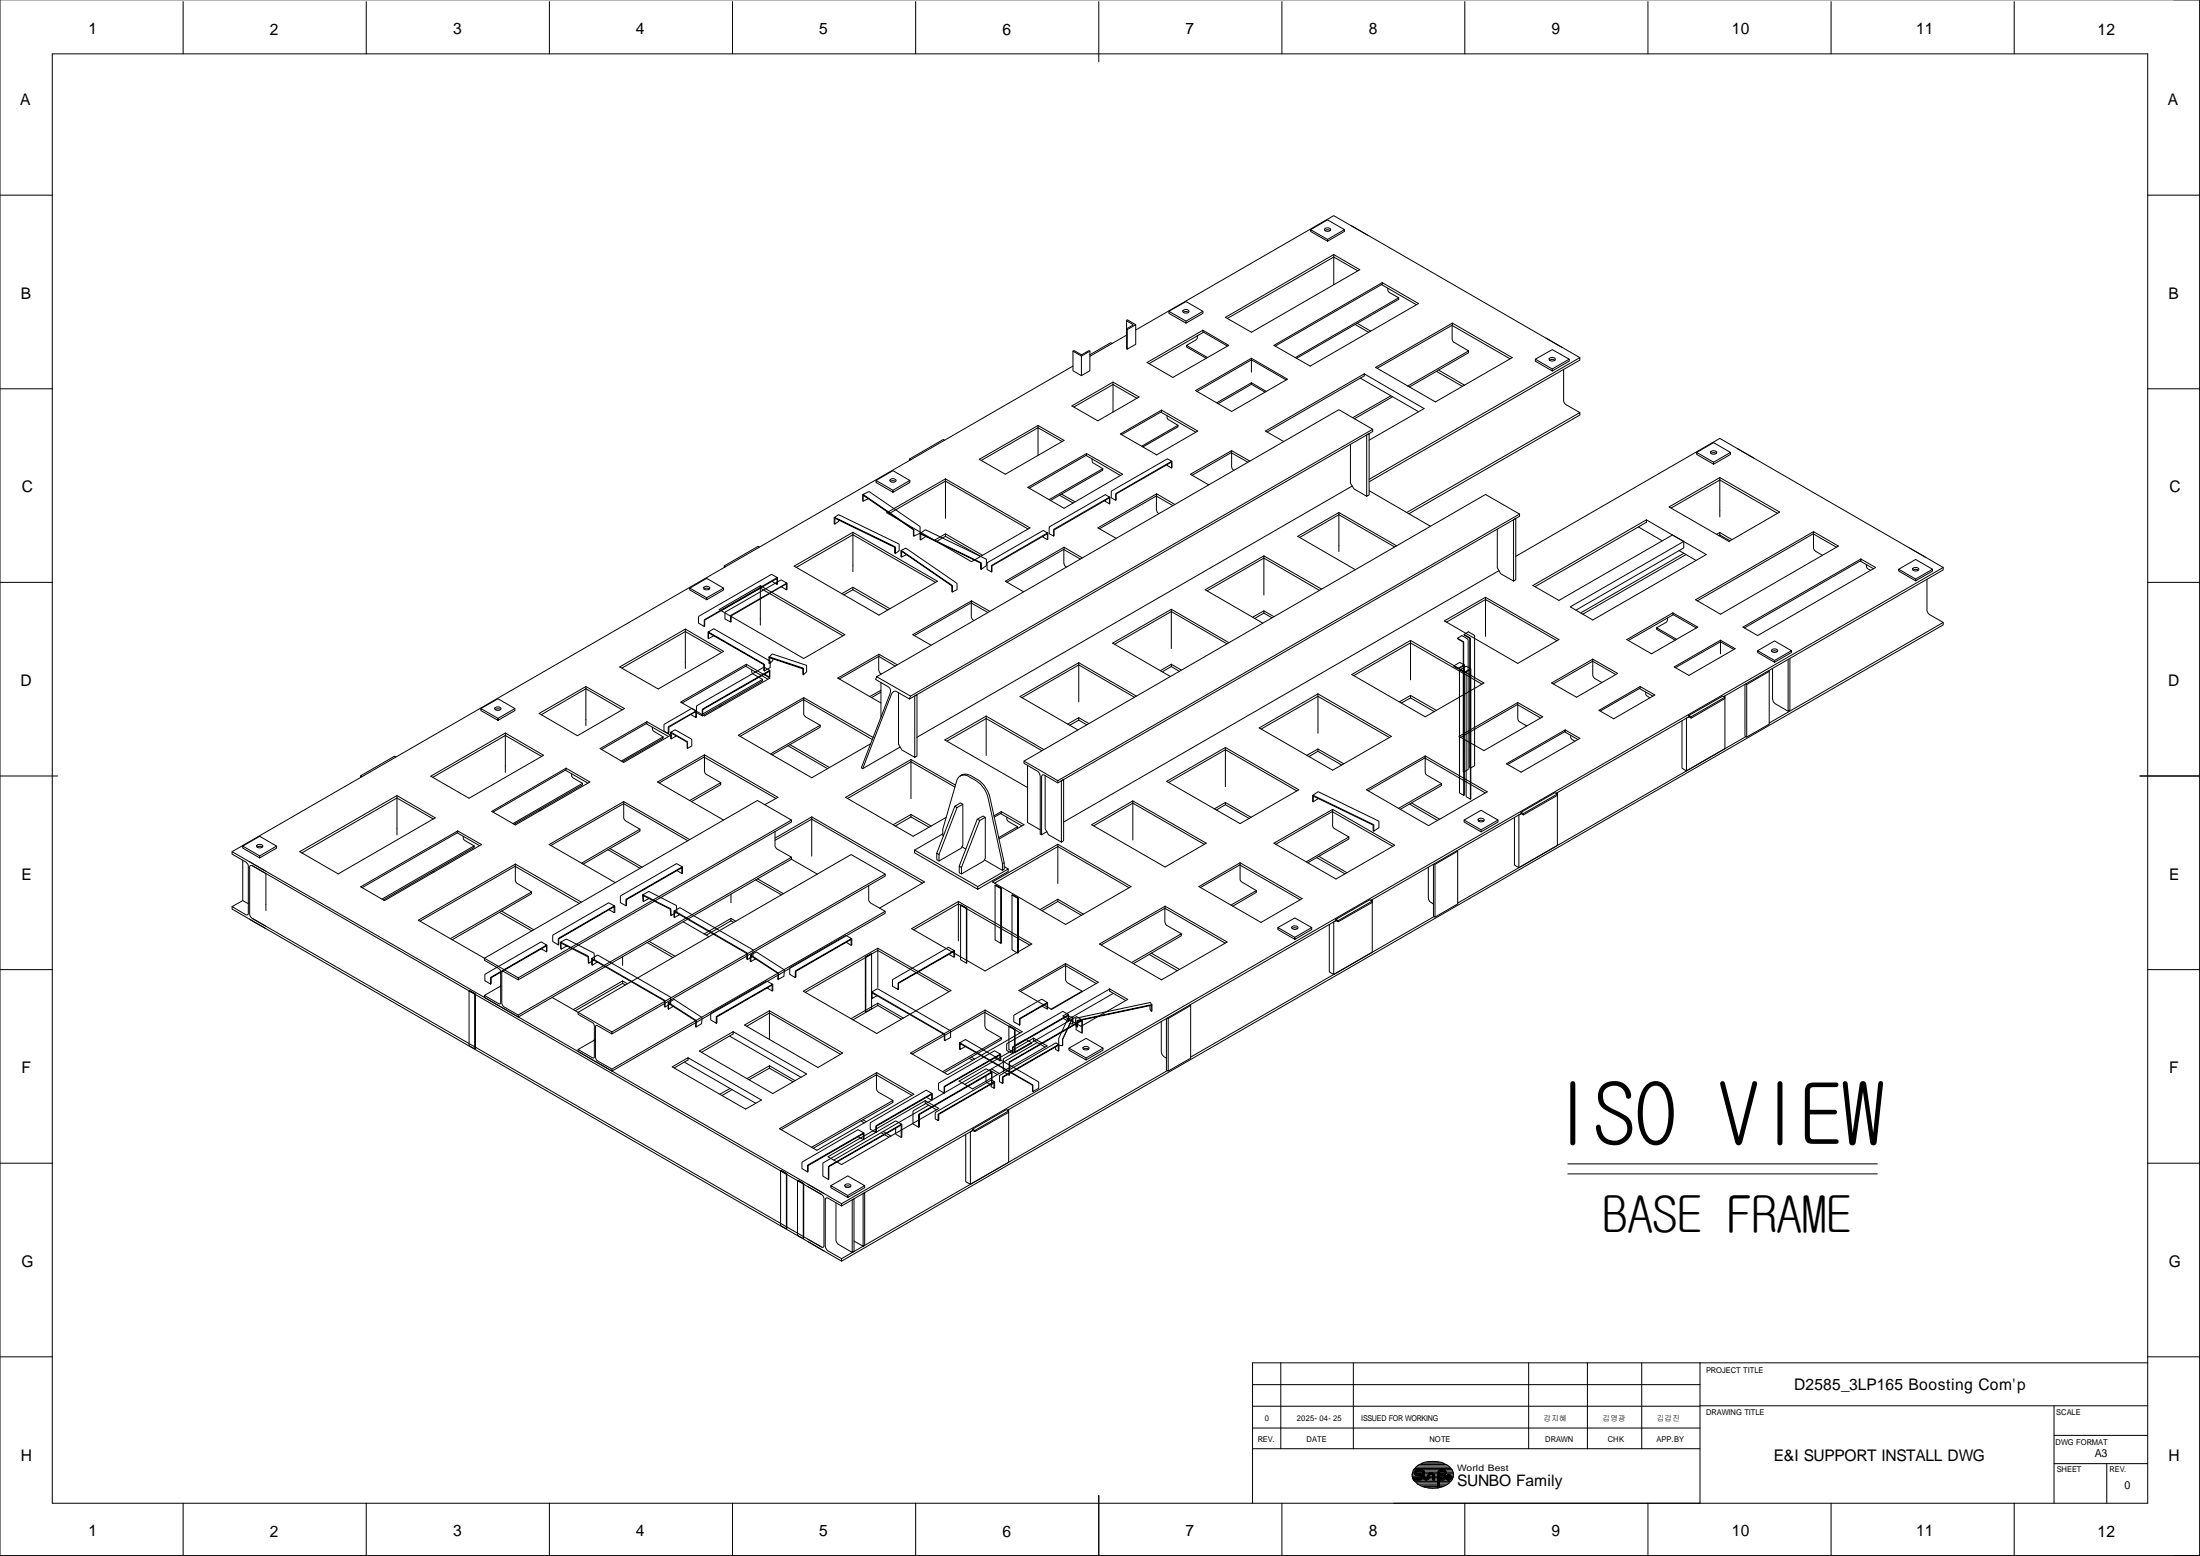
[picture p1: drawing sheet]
<svg xmlns="http://www.w3.org/2000/svg" width="419mm" height="296mm" viewBox="0 0 419 296" stroke-linecap="round" stroke-linejoin="round" font-family="sans-serif">
<g fill="none" stroke="#000" stroke-width=".19">
<path d="M418.5 0v296M418.6 0h-418.6v296M9.9 10.2h398.7v275.8h-398.7zM34.8 .3v9.9M69.7 .3v9.9M104.5 .3v9.9M139.4 .3v9.9M174.2 .3v9.9M209 .3v11.5M243.9 .3v9.9M278.7 .3v9.9M313.5 .3v9.9"/>
<path d="M348.4 .3v9.9M383.2 .3v9.9M0 37.1h9.9M408.6 37.1h10M222.4 59.2l3.2-1.8 3.3 1.8-3.3 1.9M225.1 59.1a.62 .62 0 0 1 .6-.3 .62 .62 0 0 1 .5 .5 .64 .64 0 0 1-.6 .3 .64 .64 0 0 1-.6-.5zM225.1 59.4l.4-.1 .6 .1M228.9 59.2v.4l-3.3 1.9v-.4l-3.2-1.9v.4l3.2 1.9M249.3 43.7l3.3-1.9 3.2 1.9-3.2 1.9M252.1 43.5a.66 .66 0 0 1 1.1 .3 .74 .74 0 0 1-1.2-.1zM252.1 43.9a.78 .78 0 0 1 1 0M253.7 48.4v5.7"/>
<path d="M255.8 43.7v.3l-3.2 1.9v-.3l-3.3-1.9v.3l3.3 1.9M257.1 42.9l40.1 23.2M258.3 51.5l-4.6-2.6-20.2 11.7M260.2 44.7l-6.5-3.7-37.6 21.8M262.8 54.1l6.7 3.9M263 53.8v.3l-20.4 11.7M264 54.8v.4l.3 .4 1.8 1-19.7 11.4M266.1 56.6v.3l-19.4 11.3M0 74h9.9M203.9 77.2l7.9-4.5 4.9 2.8-7.8 4.6zM204.1 66.8l.3-.1 1.3 .7 1.4-.7 .2 .1v3.7l-1.6 1M204.1 69.6l-159.9 92.4v.5l2.7 1.5 .3 .7v9.1l-.1 .2h-.4l-2.5-1.5 2-1.2"/>
<path d="M207.3 66.8l-1.6 .9-1.6-.9v3.7l1.6 1v-3.8M211.6 65.4l-.3-.2-4 2.3M211.8 72.7v5.7M214.3 61l1.3 .7v.1l-1.3 .8v-1.7l.2-.1 1.6 1v3.7l-1.6 .9v-3.7l1.6-.9M214.3 63.8l-7 4M214.5 62.7l-.2-.1v3.7l.2 .1M216.3 75.8l-4.5-2.6-7.5 4.2M218.2 69l10.7-6.2 4.9 2.9-10.7 6.1zM220.9 78.4l6.6 3.8M221 78v.3l-7.6 4.4M222 79.1v.4l.2 .3 1.9 1.1M225.7 65.7v.3l3.8 2.2"/>
<path d="M227.5 74.3l10.6-6.1 6.8 3.9-10.6 6.2zM227.8 63.9v.4l-.3 .4-1.8 1 4 2.3M228.9 62.8v.3l4.6 2.7M229 63.2l-10.4 6M233.1 60.4l20.6-12 5 2.9-20.6 11.9zM238.1 73.1l-6.4 3.7M238.1 72.8l-6.6 3.8M238.1 73.1l2.6 1.5M238.1 72.8l2.8 1.7M238.1 68.2v2.6M238.1 72.8v.3M242.4 65.7l20.6-11.9 6.9 3.9-20.6 11.9z"/>
<path d="M244.7 72.3l-6.6-3.8-10.4 6M257.8 61.7l2.6 1.5M258.2 61.5l2.6 1.5M258.8 71.9l11.1 6.4M259.5 71.1l11.4 6.6-10.4 6M259.5 71.1v.4l-18.4 10.7M259.5 71.1l-18.8 10.9 3.5 2M261.7 69.9l14.6-8.4 11.4 6.5-14.6 8.5zM264.6 75.3l-7.3 4.2M264.9 75.5l-7.2 4.2M273.3 70.7l4.9 2.8M273.7 70.4l4.9 2.9"/>
<path d="M276.2 61.9l11.1 6.3M276.3 61.9v2.6l.1 .4 3 1.9-11.6 6.6M276.3 61.5v.3l-14.3 8.3M279.4 66.8v.3l-11.3 6.5M292.1 68.3l3.2-1.8 3.2 1.8-3.2 1.9M294.1 64.3l6.5 3.7M294.7 68.2a.74 .74 0 0 1 1.2 .1 .63 .63 0 0 1-.6 .4 .63 .63 0 0 1-.6-.5zM294.8 68.5l.3-.1 .7 .1M297.5 70.3l.1 6.2 .4 .5 2.6 1.5M298.5 68.3v.4l-3.2 1.9v-.4l-3.2-1.9v.4l3.2 1.9M408.6 74h10M158.7 98.5v1.2h.1l.8-.5v-.3"/>
<path d="M158.8 99.7l.1-1.1 11.3 5.5v1.1l.1 .1 .8-.5-.1-1.3-11.4-5.6-.9 .6 11.6 5.5v1.3M164.2 94.1v1.2l1-.4M164.2 95.3l.1-1.1 9.4 6.6 .2 1.2 1.1-.6v-1.3l-9.6-6.6-1.2 .6 9.6 6.6 .1 1.3M166.7 91.4l3.2-1.9 3.2 1.9-3.2 1.9M168.7 97.5l11.2-6.4 16.1 9.3-11.2 6.4zM169.1 97.7l10.8-6.2 15.7 9.1M169.4 91.6l.3-.2 .7 .2M169.4 91.2a.66 .66 0 0 1 1.1 .3 .71 .71 0 0 1-1.2-.1zM173.1 91.4v.4l-3.2 1.8v-.3l-3.2-1.9v.4l3.2 1.8M173.3 87.5l-.3-.2 .1 .3M179.7 83.8l-.2-.2-6.5 3.7M179.9 91.1v7.5"/>
<path d="M186.3 87.4l11.2-6.5 4.9 2.9-11.1 6.4zM195.5 92.7l11.2-6.4 6.9 3.9-11.2 6.5zM197.5 80.9v5.7M199.6 95l10.2-5.8v.3l-9.9 5.7M201.5 94.2l2.6 1.5M201.9 94l2.6 1.5M202.1 84l-4.6-2.6-10.8 6.2M206.6 86.6l6.6 3.9M206.7 86.3v.3l-10.9 6.3M207.8 87.3l.1 .8 1.9 1.1M210.3 95.2v.2l.8 .4-.1-1.1-10.4 6.1-.2 1.2M211.1 94.6l-10.6 6.1-.1 1.3-.8-.5 .1-1.3 10.6-6.1 .9 .5-.1 1.2"/>
<path d="M213.1 82.5l7.9-4.5 6.9 4-7.9 4.5zM217.2 84.9l6.9-4v.3l-6.6 3.8M220 94.4l3.1 1.8M220 94.4v2.6l.2 .5 .3 .2M220 93.9v.4l-10.8 6.3M220 93.9l-11.1 6.5 3.4 2M220 93.9l3.5 2.1M222.1 88.4v.2l.8 .4-.1-1.1-10.4 6-.1 1.3M222.9 87.8l-10.6 6.1v1.3l-.9-.5 .1-1.3 10.6-6.1 .9 .5-.1 1.2M234.2 86.1l3.2 1.8M234.3 86.1v2.8l.2 .3 .3 .3M234.3 85.7v.4l-7.5 4.3"/>
<path d="M234.3 85.7l-7.8 4.5 3.5 2M234.3 85.7l3.5 2M254.7 97.5l-7.8 4.5 11 6.4M254.7 97.5v7.4M254.7 97.5l11 6.3M256.9 84.5v7.4l.7 1.1 2.4 1.4 .5-.3v-11.6l-.5 .2v11.7M257.3 92.5l-82.8 47.8M260.5 91.2l40.1-23.2v.5l-40.1 23.2M260.5 93.3l11.7 6.8M261.2 81.7v.4l-88.2 50.9M267.6 97.5l33-19v.5l-32.6 18.7M289.1 97.8l-6.5-3.7-87.8 50.7v.4l2.6 1.5 .4 .5 .1 .5v11l.3 .1 1-.6"/>
<path d="M313.2 98.9v.5l-21.1 12.2M317.5 96.4l9.7-5.6 11.4 6.6-9.7 5.6zM317.9 96.6l9.3-5.3 11 6.4M322.8 86.1l3.2-1.9 3.2 1.9-3.2 1.8M325.5 86.3l.3-.2 .7 .2M325.5 85.9a.71 .71 0 0 1 1.1 .2 .71 .71 0 0 1-1.2 0zM327.2 90.8v7.5M329.2 86.1v.3l-3.2 1.9v-.4l-3.2-1.8v.3l3.2 1.9M330.5 85.3l35.9 20.7M333.6 87.1l-6.4-3.7-38.8 22.4M0 110.8h9.9M130.4 119.7v7.5"/>
<path d="M131.2 111.9l3.3-1.9 3.2 1.9-3.2 1.8M133.9 112.1l.4-.2 .7 .2M133.9 111.7a.83 .83 0 0 1 1.1 .1 .61 .61 0 0 1-1 .3l-.1-.2zM136.8 116l7.9-4.6 16 9.3-7.8 4.6zM137.2 116.2l7.5-4.3 15.7 9M137.7 111.9v.3l-3.2 1.9v-.4l-3.3-1.8v.3l3.3 1.9M138 107.8l-.2-.1v.2M144.5 104.1l-.3-.2-6.4 3.8M144.7 111.4v7.5M146.9 110.6l.9 .6v-1.1l-13.7 7.8-.1 1.3M147.9 109.9l-13.8 8-.1 1.3-1.1-.7 .1-1.3 13.8-7.9 1.1 .6-.1 1.3M148.7 111.6l.9 .6v-1.1l-10.5 6v1.2h-.1"/>
<path d="M149.7 110.9l-10.6 6.2-.1 1.2-1.1-.6 .1-1.3 10.6-6.1 1.1 .7v1.1l-.1 .1M151.1 107.7l11.2-6.4 16.1 9.3-11.2 6.4zM151.5 107.9l10.8-6.2 15.7 9.1M162.3 112.2l-1.8 1M162.3 111.7l-2.2 1.2M162.3 101.3v7.5M162.3 111.7v.5M162.3 111.7l7 4.1M162.3 112.2l6.6 3.8M171.4 104.7v1.2l1-.4M171.5 106v-1.1l9.6 6.5v1.2l1-.4-.1-1.3-9.7-6.6-.9 .4 9.7 6.6 .1 1.3M175 101.5v1.2h.2l.9-.6"/>
<path d="M175.2 102.7v-1.1l11.3 5.5 .1 1.1 .1 .1 1-.7-.1-1.3-11.5-5.5-1.1 .7 11.6 5.5 .1 1.3M179.9 102l-1.8 1M179.9 101.6l-2.1 1.2M179.9 101.6v.4M179.9 101.6l7 4M179.9 102l6.6 3.8M184.7 114.7l3.2 1.8M184.8 114.7v2.6l.2 .5 .3 .2M184.8 114.3v.3l-10.9 6.3M184.8 114.3l-11.1 6.4 3.4 2M184.8 114.3l3.5 2M198.5 102v.2l.8 .5-.1-1.1-10.4 6-.2 1.2"/>
<path d="M199.3 101.4l-10.6 6.1-.1 1.3-.8-.5 .1-1.3 10.6-6.1 .8 .5v1.3M202.4 104.5l3.1 1.8M202.4 104.6v2.5l.2 .6 .3 .2M202.4 104.1v.4l-10.8 6.2M202.4 104.1l-11.1 6.5 3.4 2M202.4 104.1l3.5 2M222.8 115.9l-11.1 6.4 11 6.4M222.8 115.9l11 6.4M222.8 115.9v7.5M240.5 105.7l-11.2 6.5 10.9 6.3M240.5 116.6l-1.8 1M240.5 116.2l-2.2 1.2"/>
<path d="M240.5 105.7l10.9 6.4M240.5 116.2l1.9 1.1M240.5 116.6l1.5 .9M240.5 105.7v7.5M240.5 116.2v.4M247.3 102.2l7.4-4.3 10.6 6.2M251 112.3l-10.5-6.1-10.8 6.2M274.8 118.1l7.8-4.5 14 8.1-7.8 4.5zM275.2 118.4l7.4-4.4 13.6 7.9M282.6 113.6v7.5M284.9 100.6v7.4l.6 1.1 2.5 1.4 .4-.2v-11.7l-.4 .2v11.7M285.2 108.5l-82.8 47.9"/>
<path d="M291.6 111.4l21.6-12.5 11.4 6.6-21.6 12.4-4.3-2.5 21.6-12.4-2.1-1.2-21.6 12.4zM311.7 100.2l4.5 2.7M317.2 117.6v.3l-.2 .5-1.8 1M318.3 116.6v.3l4.4 2.6M318.3 116.9l-8.5 4.9M319.4 104.7l3.3 1.9M320.3 103v1.2l-20.5 11.9M320.4 105.2l-19.7 11.4M320.8 105.5l-19.7 11.3M322.6 114.1l22.4-13 4.8 2.8-22.5 12.9zM327.2 101.8l-.2 .1M327.2 101.3l-.6 .3"/>
<path d="M327.2 101.3v.5M327.2 101.3l2.3 1.4M327.2 101.8l1.9 1.1M331.6 119.3l22.4-13 2.8 1.6-22.4 13zM345 101.6l4.4 2.5M345 101.6l.1 2.8 .3 .5 1.3 .7M345 101.1v.4l-22.1 12.8M353.9 106.7l2.5 1.5M354 106.3v.3l-22.1 12.9M355.1 107.4l.1 .6 .7 .5M361.2 108.3l3.2-1.9 3.3 1.9-3.3 1.9M363.3 104.2l6.4 3.7v.5l-41.7 24.1 .2-.1v.2l-6.5 3.8"/>
<path d="M363.9 108.2a.66 .66 0 0 1 1.1 .2 .74 .74 0 0 1-1.1-.1zM364 108.5a.78 .78 0 0 1 1 0M366.6 110.2v6.1l.5 .6 2.6 1.5-33.1 19.1M367.7 108.3v.3l-3.3 1.9v-.3l-3.2-1.9v.3l3.2 1.9M369.7 107.9l-209.6 121.1-6.4-3.7M369.7 118.4v.5l-209.6 121v-.5M408.6 110.8h10M91.5 134.8l3.2-1.9 3.3 1.9-3.3 1.9M94.2 134.6a.85 .85 0 0 1 1.1 .2 .65 .65 0 0 1-.6 .3 .65 .65 0 0 1-.6-.4zM94.2 135l.4-.2 .6 .2M96.1 139.4v7.5M98 134.8v.4l-3.3 1.8v-.3l-3.2-1.9v.4l3.2 1.8"/>
<path d="M102.6 135.7l8.9-5.1 7.3 4.2-8.9 5.2zM111.5 130.6v7.4M117.9 126.9l12.5-7.2 7.3 4.2-12.5 7.2zM118.4 135l-6.9-4-8.5 5M122.9 137.7l4.3 2.4M123.1 137.3v.3l-8.7 5M124.1 138.3v.5l.2 .3 1.9 1.1M127.6 139.3l3.1 1.8 .1 1.3 .8-.5-.1-1.3-3.1-1.8-.8 .5v1.2h.1M128.5 139.9v.2l-.8 .4v-1.1l3 1.7 .1 1.3M129.5 133.6l12.5-7.2 4.5 2.6-12.5 7.2zM131.6 135.8v.2l.8 .5-.1-1.1-5 2.9v1.1l-.2 .1M132.5 135.2l-5.3 3-.1 1.3-.8-.4 .1-1.3 5.2-3.1 .9 .6v1.1l-.1 .1"/>
<path d="M133.6 135.9l11.5-6.7v.3l-11.3 6.6M134.7 120.2l.1 1.3 1-.6M134.8 121.5v-1.1l10.5 6 .1 1.2 1.1-.6-.1-1.3-10.6-6.1-1.1 .6 10.6 6.1 .1 1.3M136.8 134.3l.2 .2M137.2 134.1l.2 .1M137.3 124.1l-6.9-4-12.1 7M141.9 126.7l4.2 2.5M142 126.4v.3l-12.2 7M143 127.4v.5l.3 .3 1.8 1M146.3 125v1.2h.1l.6-.6v-.3M146.4 128.8l-.1-1.1-12.6 7.3-.1 1.2-1.1-.6 .1-1.4 12.7-7.3 1.1 .6-12.7 7.4-.1 1.3M146.4 126.2l.1-1.1 6.2 2.1v1.1l.2 .1 .6-.6-.1-1.3-6.4-2.1-.7 .6 6.5 2.1 .1 1.3"/>
<path d="M146.4 127.5l.1 1.2-1.1-.5M152.9 133.1l13 7.6M152.9 133.1l.1 2.9 .3 .4 2.7 1.6M152.9 132.7v.4l-12.1 7M152.9 132.7l-12.4 7.2 13.9 8.1 11.3-6.5M152.9 132.7l13.2 7.6M166.8 128.7l6.4 3.7 88-50.7-6.5-3.8-87.9 50.8-.2 .5 2.4 1.5 .4 .4v.4l-5.5 14.5 .2 .2 7.1-4.1M167.1 124.8l3.2 1.9M167.2 124.9v2.6l.3 .6 .2 .1M167.2 124.5v.3l-7.5 4.4M167.2 124.5l-7.8 4.5 8.2 4.7M167.2 124.5l3.5 1.9"/>
<path d="M167.6 131.7l-1.8 1M167.6 131.3l-2.1 1.2M167.6 129.8v6.6M170.9 131.8v9.8l.7 1.1 2.4 1.4 .5-.3v-11.6l-.5 .2v11.7M173.2 132.4l-.2 .6-2.6-1.5h-.3l-.4 .4-5.6 14.3M187.6 136.2l-7.9 4.6 15.8 9M187.6 136.2l11 6.4M187.6 136.2v7.5M205.2 126.1l-11.1 6.4 11 6.4M205.2 137l-1.7 1M205.2 136.5l-2.1 1.3M205.2 126.1l11 6.3"/>
<path d="M205.2 136.5l1.9 1.1M205.2 137l1.6 .9M205.2 126.1v7.4M205.2 136.5v.5M215.8 132.6l-10.6-6.1-10.8 6.2M222.8 126.8l-1.7 1M222.8 126.4l-2.1 1.2M222.8 126.4l1.9 1.1M222.8 126.8l1.6 .9M222.8 126.4v.4M233.4 122.5l-10.6-6.2-10.8 6.3M239.6 138.5l11.1-6.5 14 8.1-11.2 6.4z"/>
<path d="M239.9 138.7l10.8-6.2 13.6 7.8M250.7 132v7.5M257.2 128.3l11.2-6.5 13.9 8.1-11.2 6.5zM257.6 128.5l10.8-6.2 13.5 7.8M268.4 132.8l-1.8 .9M268.4 132.3l-2.2 1.2M268.4 132.3l4.9 2.8M268.4 132.8l4.5 2.6M268.4 121.8v7.5M268.4 132.3v.5M276.6 126.7v.1l.8 .5M277.3 121.4l1.2 .7v24.8l.8-.5v-24.7l-1.2-.8-.8 .5 1.1 .8 .1 24.7"/>
<path d="M277.7 127.1v23.7l.8 .5v-24.6l-1.1 .6v-.2M277.8 127.4v.1l.9 .5M278.6 120.7l1.1 .8v24.6l.8-.4v-24.8l-1.1-.7-.8 .5v.1l1 .6v24.7h.1M278.6 126.5l-1.2 .6-.8-.4 1.1-.7 .9 .5v24.8h-.1M278.9 127.8v23.8l.8 .4v-24.6l-1 .6v-.2M279.8 127.2l-1.1 .6-.9-.4 1.1-.7 .9 .5-.1 24.8M288.7 134l4.4 2.6M288.8 134.1v2.9l1.6 1.1M288.8 133.6v.4l-10.9 6.3M295.2 129.9l7.8-4.5 4.8 2.7-7.9 4.5zM297.6 139.2l2.6 1.5M297.8 138.9v.2l-10.9 6.3"/>
<path d="M298.8 139.9l.1 .6 .7 .5M303 125.8l4.4 2.5M303 125.8l.1 2.9 .3 .4 1.4 .7M303 125.4v.4l-7.5 4.3M304.2 135.1l7.8-4.5 2.8 1.6-7.8 4.5zM309.5 121.7l8.8-5.1 4.7 2.7-8.8 5.1zM311.9 131l2.6 1.4M312 130.6v.3l-7.5 4.4M313.1 131.7l.1 .6 .7 .5M318.5 126.9l8.8-5.1 2.8 1.6-8.8 5.1zM319 121.6l-3.8-2.2v.3l3.5 2.1M320 137.1v9l.8 .5v-10l.5-.2-25.3 14.5 .3-.1v.2l-6.5 3.8"/>
<path d="M321.3 136.1l6.4-3.7 .5 .2v.3l-6.5 3.7M321.3 136.1l.4 .3v.2l-.4-.2zM327.3 121.8v2.6M328.2 132.9v9.5l-7.4 4.2M329.8 123.5l-2.5-1.4-8.5 4.9M332 130.2v9.8l.3 .2v-10M334.4 123.8l3.2-1.9 3.2 1.9-3.2 1.8M336.4 127.6l.2 .1v10.1l-4.3 2.4M336.6 127.7l-4.3 2.5-.2-.1M337.1 124a.85 .85 0 0 1 1 0M337.1 123.6a.66 .66 0 0 1 1.1 .3 .66 .66 0 0 1-1.1-.2zM337.2 127.2v5.8l.2 .4 .4 .5 2.4 1.4"/>
<path d="M340.5 125.3v9.8l-.3 .2v-9.8M340.8 123.8v.3l-3.2 1.9v-.4l-3.2-1.8v.3l3.2 1.9M0 147.6h11M68.9 147.7l-.3-.1 .1 .3M75.3 144l-.2-.2-6.5 3.8M75.5 151.3v7.5M82 147.7l14.1-8.3 7.3 4.3-14.2 8.1zM82.4 155.8l-6.9-4-18.1 10.5M87 158.4l4.2 2.5M87.1 158.1v.3l-18.2 10.5M88.1 159.1l.1 .5 .2 .3 1.8 1M93.6 154.3l14.1-8.2 4.5 2.7-14.2 8.1z"/>
<path d="M97.6 156.7l13.2-7.7v.3l-13 7.5M102.6 154.1l.2 .1M103 153.9l.2 .1M103 143.9l-6.9-4-13.8 8M107.6 146.5l4.2 2.5M107.7 146.1v.3l-13.9 8.1M108.8 147.2v.5l.3 .3 1.7 1M114.2 142.4l8.9-5.1 4.5 2.6-8.9 5.1zM118.2 144.8l8-4.6v.3l-7.8 4.4M118.6 152.9l12.3 7M118.7 152.9v2.8l.3 .5 2.8 1.5M118.7 152.5v.4l-13.9 7.9"/>
<path d="M118.7 152.5l-14.2 8.2 12.6 7.2M118.7 152.5l12.5 7.2M131.2 152.3l5.9-3.4v.4l-5.5 3.2M133.9 144l13.7 7.9M134 144.1l.1 2.9 .3 .3 2.7 1.6M134 143.6v.4l-8.6 4.9M134 143.6l-8.9 5.2 12.6 7.2M134 143.6l14 8.1-2.5 1.4M146.6 143.4l9.4-5.4v.3l-9.1 5.3M147.4 158.2l.1 2.9 .3 .4 2.8 1.6-52 30-2.8-1.6-.2-.3-.1-.4v-5.9l.2-.2 2.9 1.7M147.4 159.9l7-4.1 21.1 12.2M149.9 141.9l7.5 4.3"/>
<path d="M150.3 141.6l7.5 4.4M150.6 156l-6.5-3.7-51.9 30v.4l2.7 1.5 .3 .3v6.3l-.2 .2-2.8-1.6 3-1.8M154.4 155.4l-7 4M154.4 155.4l21.5 12.4-8.6 5M154.4 155.4v7.5M173.3 144.5l-12.4 7.2 12.8 7.4 6.3-3.6M173.3 155.4l-3 1.7M173.3 154.9l-3.4 2M173.3 144.5l8.5 4.9M173.3 154.9l3.9 2.2M173.3 155.4l3.4 2M173.3 144.5v7.4"/>
<path d="M173.3 154.9v.5M179.4 158.6l-5.4 3.1M180.2 141l7.4-4.3 10.6 6.1M181.7 153.4l1-.7 .5 .3v7.8l-.4 .6-4.2 2.4v-1.2M181.7 149.7l-8.4-4.8-12.1 7M182.7 147.6l-.7 .9-2.6 9.2 .1 1.3M183.2 153l-1.1 .6M185.9 155.8l1.1-.6 .5 .3v7.8l-.4 .5-4.2 2.4v-1.2M187.5 155.5l-1.1 .6M190.4 154.8l4 2.3M190.5 154.4v.3l-1.4 .7M190.5 154.4l-1.4 .8"/>
<path d="M190.5 154.4l4.3 2.5-4.7 2.7M191.6 155.4v.5l.2 .4 1.8 1M193.6 157.6v-.3l-3.6 2M194.8 144.8l6.5 3.7v.4l87.8-50.7v-.4l-87.8 50.7M195.5 145.6v10.9l2.4 1.4M198.8 147.5v10.1l.7 1.2 2.4 1.4 .5-.3v-11.6l-.5 .2v11.7M201.3 148.9l-2.7-1.5h-.3l-.1 .3v11.1M207.7 156.9l7.8-4.5 14 8-7.8 4.5zM208.1 157.1l7.4-4.3 13.6 7.8M215.5 152.4v7.4M222 148.6l11.1-6.4 14 8-11.2 6.5zM222.3 148.8l10.8-6.2 13.6 7.9"/>
<path d="M233.1 153.1l-1.7 1M233.1 152.7l-2.1 1.2M233.1 152.7l4.9 2.8M233.1 153.1l4.6 2.6M233.1 142.2v7.4M233.1 152.7v.4M249.8 151.3l11.5 5.5 .1 1.3 .9-.7v-1.2l-11.5-5.6-1.1 .7v1.2h.2M250.7 142.9l-1.7 1M250.7 142.5l-2.1 1.2M250.7 142.5l5 2.8M250.7 142.9l4.6 2.6M250.7 142.5v.4"/>
<path d="M250.8 151.9l-.9 .6v-1.1l11.3 5.5v1.2h.2M253.4 154.4l11.6 6.6M253.5 154.4l.1 3 3 1.8M253.5 154v.3l-10.8 6.3M260 150.2l11.1-6.4 11.9 6.8-11.2 6.5zM266.1 153.8l8.1-4.7v.3l-7.8 4.6M268.1 153l5.4 3.1M268.5 152.7l5.4 3.1M271.1 144.2l11.5 6.6M271.1 144.2l.1 3 .3 .3 2.7 1.6M271.1 143.8v.3l-10.8 6.3M277.6 140.1l11.2-6.5 4.7 2.8-11.2 6.4z"/>
<path d="M278.6 156l3.2-1.9 3.2 1.9-3.2 1.9M281.3 156.2l.3-.2 .7 .2M281.3 155.8a.66 .66 0 0 1 1.1 .3 .71 .71 0 0 1-1.2-.1zM285 156v.4l-3.2 1.8v-.3l-3.2-1.9v.4l3.2 1.8M286.6 145.3l11.2-6.4 2.8 1.6-11.2 6.4zM288.1 155.5v9l.9 .6v-10.1l.4-.2-28.6 16.5 .3-.1v.2l-6.5 3.7M289.4 154.5l6.4-3.7 .5 .2v.3l-6.5 3.7M289.4 154.5l.4 .3v.2l-.4-.2zM296.3 151.3v9.5l-7.3 4.3M332.1 140.1l-54.8 31.7M407.1 147.6h11.5M44.2 172.5v.4l6.4 3.8"/>
<path d="M44.2 162l6.4 3.7M46.2 163.7v7.6l1 .6M46.2 161l3.2-1.9 3.2 1.9-3.2 1.8M47.5 174.9l112.6 65M47.5 164l109.3 63M48 164.7l108.3 62.5M48 174.7l108.3 62.5M48.9 160.8a.71 .71 0 0 1 1.1 .2 .64 .64 0 0 1-.6 .3 .64 .64 0 0 1-.5-.4zM48.9 161.2l.4-.2 .6 .2M50.6 173.2v-7l-2.6-1.5-.3-.1-.2 .2v9.3l.4 .5 2.7 1.6M52.6 161v.3l-3.2 1.9v-.4l-3.2-1.8v.3l3.2 1.9M57 162l18.5-10.7 7.3 4.3-18.5 10.6z"/>
<path d="M68.6 168.7l18.5-10.6 4.5 2.6-18.4 10.6zM72.7 171l17.5-10.1v.3l-17.3 10M82 166l.2 .1M82.3 165.8l.2 .1M85.7 178.6l15.4-8.9v.3l-15.1 8.8M95 173.6l6.2 3.5M95.4 173.3l6.2 3.6M98 164.8l12.2 7.1M98 164.4l-18.4 10.6 19 11v.4l52-30v-.4l-52 30M98 164.8v2.7l.2 .4 2.9 1.8M98 164.4v.4l-18.1 10.4M98 164.4l12.6 7.2"/>
<path d="M104 179.8v1.3l-1-.6M106.6 179.2l5.3 2.7 .1 1.3 1.1-.6-.2-1.3-5.1-2.7-1.2 .6 .2 1.4M107.8 180l-1 .6-.1-1.2 5.1 2.6 .2 1.2M110.6 164.2l11.2-6.5v.4l-10.8 6.3M115.7 161.6l6.1 3.6M116 161.4l6.2 3.6M116.8 173.6v-1.1l-10.5 6.1v1.1l-1.1-.6v-1.3l10.6-6.1 1.1 .6-10.6 6.2-.1 1.2M116.9 172.3l.1 1.3-1.1-.5M122.3 170.2l5.3 2.6 .1 1.4 1.1-.7-.2-1.3-5.2-2.6-1.1 .6 .1 1.3M123.1 179.3l5 2.9M123.5 170.9l-1.1 .6v-1.1l5.1 2.5 .2 1.3M123.5 179.1l4.9 2.8"/>
<path d="M128.3 173.3l13.9 8v1.2l1.1-.6-.1-1.3-13.8-7.9-1.2 .6 .1 1.2M129.3 174l-1 .5 .1-1.1 13.7 8v1.1h.1M129.7 166.2v-1.1l-10.4 6-.1 1.2-1.2-.6 .1-1.3 10.6-6.1 1.1 .6-10.6 6.1-.1 1.3M129.8 164.9v1.2l-1-.5M130 175.3l4.9 2.9M139.1 175.2l-4.7 2.7M139.1 174.7l-5.2 3M139.1 174.7l.9 .6M139.1 175.2l.5 .3M139.1 170.1v1.6M139.1 174.7v.5M143.7 167.4l5 2.8"/>
<path d="M144.1 167.2l5 2.8M150.6 163.1v.3l-52 30.1v-.4M150.6 163.4l4.9 2.9M161.9 179.8v-1.1l-10.4 6-.1 1.2-.1 .1-1.1-.7 .1-1.3 10.6-6.1 1.1 .7-10.6 6.1-.1 1.3M162 178.6l.1 1.1-.2 .1-.9-.6M165.3 168.5v2.9l.4 .4 2.7 1.6-52 30-2.7-1.6-.3-.3-.1-.4v-5.9l.2-.2 2.9 1.7M168.4 166.3l-6.5-3.7-51.9 30v.4l2.7 1.5 .3 .3 .1 6.3-.2 .2-.2-.1-2.7-1.6 3.1-1.7M168.4 173.4v.3l-52 30.1v-.4M173.4 176.7l8.9-5.2 14 8.1-8.9 5.1zM173.8 176.9l8.5-4.9 13.6 7.8M178.2 162.3l3.5-8.9 .4 .2-3.5 9-.4-.3v1.2l.4 .3M182.3 171.5v7.5"/>
<path d="M182.5 164.8l3.4-9 .5 .3-3.5 8.9-.4-.2v1.2l.4 .2M182.8 172.2l1.1 .6-1.1-.6v10.4l1.1 .6M183 161.1l.8 .4M183.9 172.8v10.4v-10.4M187.3 163.6l3.4 2 .4-.2v-1.3M188.8 167.8l12.5-7.2 13.9 8.1-12.5 7.2zM189.2 168l12.1-7 13.5 7.9M189.3 168.4l1.2 .6h-.1l-1.1-.6v10.4l1.1 .7M190.5 169l-.1 10.5v-10.5M190.7 164.3l.4-.2-2.8-12.4a5.8 5.8 0 0 0-2.3-3.4l-1.3-.7a1.67 1.67 0 0 0-2 0 1.6 1.6 0 0 1 1.7 .2l1.2 .7a5.4 5.4 0 0 1 2.4 3.4l2.7 12.4v1.3M191.1 164.8l.7 .5-5.8 3.4M191.8 165.3v.5l-5.8 3.4v-.5l-12-7v.5l12 7"/>
<path d="M192.5 170.3l1.2 .5-.1 .1-1.1-.6v10.4l1.1 .6M193.7 170.8l-.1 10.5v-10.4M201.3 171.5l-3.1 1.7M201.3 171.1l-3.4 1.9M201.3 171.1l4.8 2.8M201.3 171.5l4.4 2.6M201.3 160.6v7.5M201.3 171.1v.4M209.2 179.6l12.5-7.2 11.8 6.8-12.5 7.2zM221.6 172.8l11.5 6.6M221.6 172.8v2.6l.1 .4 .2 .2 2.8 1.6M221.7 172.4v.4l-12.2 6.9"/>
<path d="M228.1 168.7l7.8-4.6 11.8 6.8-7.8 4.6zM234.2 172.2l4.8-2.8v.4l-4.5 2.6M235.9 164.5l11.5 6.7M235.9 164.5l.1 3.1 3 1.8M235.9 164.1v.4l-7.5 4.3M242.4 160.4l11.1-6.4 11.8 6.8-11.1 6.4zM243.1 176.4l3.2-1.8 3.3 1.8-3.3 1.9M245.8 176.7l.4-.2 .6 .2M245.8 176.3a.83 .83 0 0 1 1.1 .1 .65 .65 0 0 1-1 .3l-.2-.3zM248.5 164l8.1-4.8v.4l-7.8 4.5M249.6 176.4v.4l-3.3 1.9v-.4l-3.2-1.9v.4l3.2 1.9M250.5 163.2l5.4 3"/>
<path d="M250.9 162.9l5.4 3.1M252.9 175.9v9l.8 .5v-10.1l.5-.2-62.5 36.1 .2-.1v.2l-6.4 3.8M254.2 174.9l6.4-3.7 .5 .2v.3l-6.5 3.6M254.2 174.9l.4 .2v.2l-.4-.2zM261.1 171.7v9.4l-7.4 4.3M271.7 165v5.8a1.31 1.31 0 0 0 1 1.2M272.7 164.4v9.8l.3 .3v-10.1M272.9 174.3l-46.4 26.8M277.2 161.8l.1 .1v10.1l-4.3 2.5M277.3 161.9l-4.3 2.5-.1-.1M0 184.4h9.9M89.2 188.5l.2-.1 1 .7-1.2-.6v10.4l1.1 .6"/>
<path d="M90.4 189.1l-.1 10.4v-10.4M92.2 189.4v.3l6.4 3.8M104 181.1l-.1-1.1-10.4 6-.2 1.2-1.1-.6 .1-1.3 10.7-6.1 1 .6-10.6 6.1-.1 1.3M105 189.7l11.4 6.6v.4l52-30v-.4l-52 30M110 199.6v.4l6.4 3.8M112.6 182.3l13.8 8 .1 1.3 1.1-.6-.1-1.3-13.8-8-1.1 .6v1.2l.1 .1M113.6 183l-.9 .6v-1.1l13.7 7.9v1.1l.1 .1M118.4 187.1l-9 5.2M118.4 186.6l-9.3 5.5M118.4 186.6l1 .6M118.4 187.1l.6 .3M118.4 182v1.6"/>
<path d="M118.4 186.6v.5M127.1 190.8l5.3 3.3v1.3l1.1-.7v-1.2l-5.2-3.4-1.2 .7 .1 1.2M128.1 191.4l-.9 .6 .1-1.1 5 3.3 .1 1.2M133.1 199.9l6.4-3.6 14 8-6.5 3.7zM138.8 197.1l13.6 7.8M139.5 196.3v.4l-6.1 3.5M141.6 195l4.8-2.7 13.9 8-4.7 2.8zM142 195.2l4.4-2.5 13.5 7.9M142.8 181.7l5.2 3.4 .1 1.2 1-.6v-1.3l-5.2-3.3-1.1 .6-.1 1.1 .1 .1M143.7 182.4l-.9 .5 .1-1 5.1 3.3v1.1h.1M146.4 192.3v5.4M146.9 188.5v-1.1l-10.5 6v1.2h-.1l-1.1-.6 .1-1.3 10.5-6.1 1.2 .6-10.6 6.1-.1 1.3"/>
<path d="M147 187.2v1.2l-.1 .1-1-.6M152.8 188.6l14.2-8.2 13.9 8-14.1 8.2zM164.6 182l.1 10.5M165.8 181.5v10.4l-1.1 .6v-10.4l1.1-.6-1.2 .5 .1 .1M165.9 188.7l13.8 8v1.3l1.1-.6v-1.4l-13.8-7.9-1.2 .6 .1 1.2M166.9 189.4l-1 .5v-1l13.7 7.9 .1 1.2M167 191.3l-4.7 2.7M167 190.8l-5.1 3M167 190.8l4.9 2.9M167 191.3l4.5 2.6M167 180.4v7.4M167 190.8v.5"/>
<path d="M180.6 188.6l-13.6-7.8-13.8 8M181.5 182.1l-.1-1.1-10.4 6-.1 1.2-1.1-.6 .1-1.3 10.5-6.1 1.2 .6-10.7 6.1v1.3M181.6 180.8v1.2l-1.1-.5M182.6 198.4l13.8 7.9 .1 1.3 1.1-.6v-1.1l-.1-.2-13.8-8-1.2 .7v1.2h.2M183.6 199.1l-.9 .5v-1.1l13.7 7.9 .1 1.2M187.4 192.2v.3l-13.9 8M191.9 195.2h.2l1 .6v4.3l3.2-1.8M193.1 198.9l2.1-1.2 1.1 .6v.2l-3.3 1.8-1.1-.7v-4.4l1.1 .6v4.4M193.1 195.8h-.1M193.8 188.4l8.9-5.1 6.3 3.6-8.9 5.1zM194.1 196.5l-6.7-3.9v2.6l.1 .4 3 1.8M196.6 197.5v.4l2.2 1.3"/>
<path d="M197.3 198.3l-13.8 8M199.2 191.9v-1l-5.1 2.9-.1 1.2-1.1-.6 .1-1.3 5.2-3 1.1 .6-5.2 3-.1 1.3M199.3 190.7v1.2l-1.1-.5M201.3 199.9v-1l-10.4 6-.1 1.1-.6-.2v-1.2l10.7-6.2 .5 .3-10.6 6.1-.1 1.3M201.4 198.7l.1 1.2-.7-.3v-.5M202.2 193.3l8.9-5.2 3.4 2-8.8 5.1zM202.7 183.7l5.9 3.4M202.7 183.7l.1 2.9 .3 .4 2.8 1.6M202.7 183.3v.3l-8.6 5M203.2 194.3v-1.1l-10.5 6-.1 1.2-1.1-.6 .1-1.3 10.6-6.1 1.1 .6-10.6 6.1-.1 1.3M203.3 193v1.2l-1-.5M203.4 199.4l3.2-1.9 3.2 1.9-3.2 1.9"/>
<path d="M203.6 194.7l.5 .1v-1.1l-1.9 4-.1 1.2M204.1 193.5l-2 4.2v1.2l-.7-.1v-1.3l2-4.1 .7 .1v1.3M205.8 196.5v-2.3l-13.7 7.9-.1 2.4-1.1-.6v-2.5l13.9-8 1.1 .6-13.8 8-.1 2.5M205.9 194v2.5l-1.2-.6v-1.1M205.9 188.7v-.1l-6 3.4M206.1 199.2a.62 .62 0 0 1 .6-.2 .62 .62 0 0 1 .5 .5 .64 .64 0 0 1-.6 .3 .64 .64 0 0 1-.6-.5zM206.1 199.6l.4-.2 .6 .2M209.8 199.4v.4l-3.2 1.8v-.3l-3.2-1.9v.4l3.2 1.8M211.1 188.1v.5l3.1 1.7M211.8 189l-8.5 4.9M215.3 183.1l9.4-5.5v.4l-9.1 5.3M218.7 181.6l5.3 3.1"/>
<path d="M219 192.4l-.1-1.1-13.8 2.9-.1 1.1-.1 .1-.3-.5v-1.1l.2-.1 14-3 .4 .5-14.3 2.9v1.3M219 181.3l5.4 3.1M219.2 191.2v1.2l-.4-.4v-.7M220.9 194.3v5.8a1.43 1.43 0 0 0 1 1.2M221.9 193.8v9.8l.3 .2v-10M226.4 191.2l.1 .1v10l-4.3 2.5M226.5 191.3l-4.3 2.5-.1-.2M408.6 184.4h10M127.9 202.9l3-1.7 14 8.1-3 1.7zM130.2 202.1l13.6 7.8M130.9 201.2v.4l-2.6 1.6M138.9 207.1l-2 1.1"/>
<path d="M139.3 207.3l-1.9 1.1M146.4 203.2l-3.9 2.2M146.4 202.7l-4.3 2.5M146.4 202.7l4.9 2.9M146.4 203.2l4.5 2.6M146.4 202.7v.5M148.3 214.7l18.5-10.7 7.1 4.2-18.5 10.6zM154.4 218.2l15.5-8.9v.4l-15.2 8.7M163.8 213.2l.6 .4M164.2 213l.6 .4M164.3 216.8l-.1-1.1-10.4 6v1.1l-.2 .1-1-.6 .1-1.3 10.5-6.1 1.1 .6-10.6 6.1-.1 1.3M164.3 215.5l.1 1.2-.1 .1-1-.6"/>
<path d="M166.7 204.5l6.8 3.9M166.8 204.5v2.8l.3 .5 2.8 1.5M166.8 204v.4l-18.2 10.5M167.6 215.5l1.5 .8M168 215.2l1.5 .9M171.4 216.4v-2.4l-13.7 7.9-.1 2.5-1.1-.7 .1-2.5 13.8-8 1.1 .7-13.8 7.9-.1 2.6M171.5 213.9l.1 2.4-.2 .1-1-.7v-1.1M173.2 200.3l14.2-8.1 7.1 4.1-14.2 8.1zM176 209.4v.4l2.2 1.3M176.7 210.2l-18.1 10.5M177.2 209.3v-1.1l-10.4 6v1.1l-.2 .1-1-.6v-1.3l10.6-6.1 1.1 .6-10.6 6.1-.1 1.3M177.3 208l.1 1.2-.2 .1-.9-.6"/>
<path d="M179.3 203.9l11.2-6.5v.4l-10.8 6.2M182.5 205.7l14.1-8.2 2.6 1.5-14.2 8.1zM183.7 215.8v9l.9 .5v-10l.4-.2-24.9 14.3v-.4M184.4 201.3l.6 .4M184.8 201.1l.6 .4M185 214.8l6.5-3.7 .4 .2v.3l-6.4 3.7M185 214.8l.5 .3v.2l-.5-.2zM188.3 203.5l1.4 .9M188.6 206.4v-2.3l-13.7 7.9v2.4l-1.2-.6 .1-2.5 13.8-8 1.1 .6-13.9 8v2.5M188.6 203.3l1.5 .9M188.7 203.9v2.5l-1.1-.6v-1.1M189.1 207v-1l-10.5 6v1.1l-.7-.2 .1-1.3 10.6-6.2 .6 .4-10.6 6.1-.1 1.2"/>
<path d="M189.2 205.8v1.2l-.6-.3v-.5M190.2 201.8v-1.1l-10.5 6-.1 1.2-1-.6v-1.3l10.6-6.1 1.1 .6-10.6 6.1-.1 1.3M190.3 200.5l.1 1.2-.2 .1-.9-.6M191.9 211.6v9.5l-7.3 4.2M222.1 203.7l-62 35.7-2.7-1.5-.4-.7v-9.1l.3-.3 .2 .1 2.6 1.5M0 221.3h9.9M148.5 222.7l.1-.1 1.1 .7-.1 .1-1.1-.7v10.4l1.1 .7M149.7 223.3l-.1 10.5v-10.4M151.7 224.6l.1-.1 1.1 .6-1.2-.5v10.4l1.1 .6M152.9 225.1l-.1 10.5v-10.4M153.7 225.7l2.7 1.6 .3 .5v9.4l-.3 .1-2.7-1.6M157.5 220l18.5-10.6 2.6 1.5-18.5 10.6z"/>
<path d="M158.1 225.6l3.2-1.9 3.2 1.9-3.2 1.8M159 228.8v7.2l.3 .6 2.8 1.7 .4-.2v-10.1l-.4 .3v10M160.8 225.4a.66 .66 0 0 1 1.1 .2 .64 .64 0 0 1-.6 .3 .64 .64 0 0 1-.6-.4zM160.8 225.8l.4-.2 .6 .2M162.5 236.1l1.7 1 .3-.2v-10l-.3 .2v10M164.5 225.6v.3l-3.2 1.9v-.4l-3.2-1.8v.3l3.2 1.9M298.3 221.4h58.9M298.3 223.3h58.9M408.6 221.3h10M0 258.1h9.9M243.7 259.2v16.4M257.5 259.2v16.4"/>
<path d="M290.8 259.2v16.4M302 259.2v16.4M312.3 259.2v16.4M323.4 259.2v26.8M408.6 258.1h10M408.6 259.2h-170.3v26.8M238.3 275.6h85.1M238.3 271.7h85.1M238.3 267.5h85.1M238.3 263.4h85.1M268.8 279.8h.4M268.9 279.6h.6"/>
<path d="M269.1 279.4h7M269.3 279.1a5.3 5.3 0 0 1 6.6 0 1.95 1.95 0 0 1-.5 3.3 5.3 5.3 0 0 1-6.1-.5 1.82 1.82 0 0 1 0-2.8zM269.4 279.1h6.4M269.5 279.6l-.3 .3M269.5 279.6l-.3 .4M269.6 278.8h5.9M269.6 279.6l-.5 .4M269.7 279.6l-.6 .5 .6-.5M269.7 279.9l-.2 .2v.2l.2 .1M269.7 279.9h.9l.1 .3M269.7 279.6h.7a.59 .59 0 0 1 .6 .6M269.7 279.6a.57 .57 0 0 0-.6 .5 .57 .57 0 0 0 .6 .6"/>
<path d="M269.8 279.6l-.7 .6M269.9 279.6l-.7 .7h-.6M270 278.6h5.2M270 279.6l-.3 .3M270.1 279.6l-.3 .3M270.2 279.6l-.3 .3M270.2 279.9l.3-.3-.3 .3M270.3 279.6l-.3 .3M270.4 279.6l-.3 .3M270.5 278.3h4.2M270.6 279.6h3.4M270.6 279.6l-.3 .3"/>
<path d="M270.7 279.6l-.3 .3M270.7 279.7l-.2 .2M270.8 279.7l-.2 .2M270.8 279.7l-.2 .3M270.9 279.9l-.2 .2h-1.2M270.9 279.9l-.2 .3M271 280l-.3 .2M271.4 278.1h2.4M273.8 279.7l-.2 .1h-2.7l-.2 .2M273.9 280l-.3 .4M274 279.6l-.4 .4M274.1 279.6l-.5 .5"/>
<path d="M274.2 279.9l.5 .1v.3l-.2 .1M274.2 279.9l-.3 .3M274.2 279.6a.58 .58 0 0 0-.6 .6M274.2 279.6h.3M274.2 279.6l-.6 .6M274.3 279.6l-.7 .7h-.8M274.4 279.6l-.5 .4M274.4 279.6l-.3 .3M274.5 279.6l-.3 .3M274.5 279.6a.57 .57 0 0 1 .6 .3 .57 .57 0 0 1-.1 .6M274.6 279.6l-.3 .3M274.8 279.6l-.3 .3"/>
<path d="M274.8 279.7l-.2 .2M274.9 279.7l-.3 .2M274.9 279.7l-.2 .2M275 279.7l-.3 .3M275 279.8l-.2 .2M275 279.9l-.2 .2 .3-.2M275.1 280l-.8 .7M276.2 279.6h-1.5l-.3 .3M276.4 279.8h-1.4l-.2 .2M323.4 267.4h85.2M390.8 267.4v18.6M390.8 273h17.8"/>
<path d="M390.8 278.4h17.8M400.8 278.4v7.6M0 296h418.6M34.8 286v10M69.7 286v10M104.5 286v10M139.4 286v10M174.2 286v10M209 284.5v11.5M243.9 286v10M268.7 280.1h.4M268.7 281.1h1.6"/>
<path d="M268.8 281.2h1.3M268.8 281.2v.1M268.9 281.5h1.2M269 281.5l.3-.3-.2 .3M269.1 281.2l-.3 .1M269.1 281.2l-.2 .2M269.2 280.4l.3-.3-.3 .3M269.2 281.2l-.3 .3M269.5 280.2l-.3 .3M269.5 281.2l-.4 .3M269.5 281.2l-.3 .3M269.6 280.4l-.3 .2h-.7"/>
<path d="M269.6 281.2l-.4 .3M269.6 281.2l-.3 .3 .4-.3M269.7 280.4l-.3 .2M269.7 280.4h.4M269.7 282.3h3.9M269.7 280.7h.4M269.7 280.4l-.2 .3M269.7 281.2l-.3 .3M269.8 280.4l-.3 .3M269.8 281.2l-.3 .3M269.9 281.2l-.4 .3M269.9 280.4l-.3 .3"/>
<path d="M269.9 281.2l-.3 .3M270 280.4l-.3 .3M270 281.2l-.3 .3M270.1 280.4l-.4 .3M270.1 280.4a.57 .57 0 0 1 .6 .5 .57 .57 0 0 1-.6 .6M270.1 280.7l.3 .3-.3 .2M270.1 280.4l-.3 .3M270.1 281.2l-.3 .3M270.2 281.2l-.3 .3M270.2 280.4l-.3 .3M270.3 280.4l-.3 .3M270.3 280.4l-.2 .3"/>
<path d="M270.4 280.5l-.3 .2M270.4 280.5l-.2 .2M270.5 280.5l-.3 .2M270.5 280.5l-.2 .3M270.6 280.6l-.3 .2h-1.7M270.6 280.7l-.2 .2M270.7 280.9a.64 .64 0 0 0 .6 .6 .64 .64 0 0 0 .6-.6M270.7 282.8h2.9M270.7 280.2v.7M270.7 280.8l-.8 .7M270.7 280.9l-.7 .6M270.7 280.9l-.6 .6"/>
<path d="M270.7 281l-.5 .5M270.7 281.1l-.4 .4M270.7 281.2l-.4 .3M271 280l-.3 .3h-1.2l-.2 .2 .2-.2M271 280.9l.2 .3h.2l.3-.3M271 280.2l-.7 .6M271 280.8l-.3 .3M271 280.2v.7M271 280.1l-.3 .4M271 280.2l-.3 .3M271 280.5l-.3 .3M271 280.4l-.6 .6"/>
<path d="M271 280.5l-1 1M271 280.6l-.3 .3M271 280.7l-.3 .3M271 280.9l-.2 .2M271 280.9l-.2 .3M271 281.4l.2-.2-.2 .3M271.1 281.1h.5M271.1 281.1l-.3 .2-.3 .1M271.1 281.1l-.3 .2M271.1 281.1l-.3 .2 .3-.2M271.1 281.2l-.2 .2M271.2 281.2l-.2 .2"/>
<path d="M271.4 281.2l-.3 .3M271.7 283h1.8M271.8 280.3h-.8l-.3 .3M271.9 281.1l-.3 .4M271.9 280.8h.7M271.9 280.7l-.7 .8M271.9 280.8l-.7 .7M271.9 280.9l-.5 .6M271.9 281l-.5 .5M272 280.2l-.3 .3M272 280.6l-.4 .4M272.1 280.2l-.4 .4h-.7l-.3 .3"/>
<path d="M272.2 280.2l-.5 .5M272.2 280.5l.2-.3-.7 .7M272.2 280.1l-.5 .6M272.3 280.1l-.6 .7M272.4 280.1l-.7 .7h-.7M272.5 280.2l-.3 .3M272.6 280.8l-.2-.3a.37 .37 0 0 0-.5 .4M272.6 281.1h-.7l-.4 .4M272.6 280.8v.7M272.6 280.2l-.3 .3M272.6 280.2l-.2 .3M272.7 280.2l-.2 .3 .2-.2"/>
<path d="M272.7 280.3l-.2 .2M272.8 280.4l-.3 .2h-.5M272.8 280.4l-.3 .2M272.8 280.4l-.2 .3M272.8 280.5l-.2 .3M272.9 280.6h.7M272.9 280.5l-.3 .4M272.9 280.7l-.3 .3M272.9 280.8a.64 .64 0 0 0-.7-.7 .64 .64 0 0 0-.5 .8M272.9 281l-.3 .3-.9 .1M272.9 280.8v.7h-.3M272.9 280.8l-.3 .3"/>
<path d="M272.9 280.9l-.3 .3M272.9 281.2l-.3 .3M272.9 281.1l-.3 .3M272.9 281.3l-.3 .2M272.9 281.3l-.2 .2M272.9 281.4l-.1 .1M273.6 280.1h-2.6l-.3 .3M273.6 280.8h-.7l-.3 .3M273.6 280.2v2.8M273.6 282.7l.3-.3-.3 .4M273.6 281.2l.3-.3-.3 .3M273.6 281.6l.3-.4-.3 .5"/>
<path d="M273.9 281.2v-.5l.8 .1v.3l-.2 .1M273.9 280.2v.2M273.9 281.5v1.5M273.9 280.4h.6M273.9 280.3h.8M273.9 280.1h.9M273.9 280.8l-.3 .3h-.7l-.3 .3M273.9 281l-.3 .3h-.7M273.9 281.2l-.3 .4h-4.6M273.9 281.8h2.1M273.9 281.7l-.3 .4h-4.2M273.9 282.2l-.3 .3h-3.5"/>
<path d="M273.9 281.5h.6M273.9 281.2h.6M273.9 282.3l-.3 .3M273.9 282.7l-.3 .3M273.9 283h-.1M273.9 280.1l-.3 .4M273.9 280.2l-.3 .3 .3-.3M273.9 280.3l-.3 .3M273.9 280.4l-.3 .3M273.9 280.8l-.3 .3M273.9 281.1l-.3 .3M273.9 281.2l-.3 .3"/>
<path d="M273.9 281.6l-.3 .3M273.9 281.6l-.3 .4M273.9 281.8l-.3 .3M273.9 281.9l-.3 .3M273.9 282l-.3 .3M273.9 282.1l-.3 .3M273.9 282.2l-.3 .3M273.9 282.6l-.3 .3M273.9 282.9l-.2 .1M273.9 280.4l-.3 .4M274 280.4l-.4 .5 .5-.5M274.1 281.2l-.5 .5"/>
<path d="M274.1 281.2l-.5 .6h-4.4M274.2 280.4l-.6 .6M274.2 280.4l-.3 .3M274.2 281.2l-.3 .3M274.2 281.2l-.3 .3 .4-.3M274.3 280.4l-.4 .3M274.3 280.4l-.3 .3M274.4 281.2l-.4 .3M274.4 280.4l-.3 .3M274.4 281.2l-.3 .3M274.4 280.4l-.2 .3M274.5 282.8h-.6l-.3 .2"/>
<path d="M274.5 281.2l-.3 .3M274.5 280.4l-.3 .3M274.6 280.4l-.3 .3M274.6 281.2l-.3 .3M274.8 281.1h-.9l-.3 .2M275 280.5a.56 .56 0 0 1 .1 .7 .56 .56 0 0 1-.6 .3M275 280.6h.4l-1 .9M275 280.5l-.3 .3M275 281.3v.1M275 280.6l-.3 .2h-.8M275 281.3h.2M275 280.4l-.3 .4"/>
<path d="M275 280.7l-.2 .3M275.1 280.3h1.4M275.1 282.5h-1.2l-.3 .3M275.1 280.3l-.4 .4M275.1 280.8l-.7 .7M275.1 280.9l-.6 .6M275.1 280l-.7 .7M275.1 280.2l-.5 .5M275.5 282.3h-1.6l-.3 .4M275.5 280.5l-1 1M275.6 280.5l-1 1M275.6 280.5l-.9 1"/>
<path d="M275.7 280.5l-.6 .6M275.8 282.1h-1.9l-.3 .3M275.8 280.6l-1.1 .9M275.8 280.6h.7M275.8 280.6l-.6 .7M275.9 280.6l-.7 .7M275.9 280.7l-.6 .7M276 280.7l-.7 .7M276 281.3h.4M276 280.8l-.7 .6M276 280.8l-.7 .7M276.1 280.8l-.7 .7"/>
<path d="M276.1 281.2l-.3 .3M276.1 281.1h.3M276.1 280.9l-.6 .6 .6-.5M276.1 281l-.5 .5M276.1 281.1l-.5 .4M276.1 281.1l-.4 .4M276.2 281.6h-2.3l-.3 .3M276.5 280.1h-1.4l-.6 .6M276.5 280.8h-.4l-.7 .7M278.7 286v10M313.5 286v10M348.4 286v10"/>
<path d="M383.2 286v10"/>
<circle cx="275.6" cy="281.1" r=".48"/>
</g>
<text font-size="16.3" x="295.3" y="217.6">ISO VIEW</text>
<text font-size="9.7" x="304.9" y="234.4">BASE FRAME</text>
<g font-size="3">
<text x="16.8" y="6.6">1</text>
<text x="51.4" y="6.6">2</text>
<text x="86.2" y="6.5">3</text>
<text x="120.9" y="6.6">4</text>
<text x="155.8" y="6.5">5</text>
<text x="190.8" y="6.6">6</text>
<text x="225.6" y="6.6">7</text>
<text x="260.4" y="6.6">8</text>
<text x="295.2" y="6.5">9</text>
<text x="329.5" y="6.6">10</text>
<text x="364.5" y="6.6">11</text>
<text x="399.1" y="6.6">12</text>
<text x="3.9" y="20">A</text>
<text x="412.5" y="20">A</text>
<text x="4" y="56.9">B</text>
<text x="412.6" y="56.9">B</text>
<text x="4.1" y="93.7">C</text>
<text x="412.8" y="93.7">C</text>
<text x="3.9" y="130.5">D</text>
<text x="412.5" y="130.5">D</text>
<text x="4.1" y="167.3">E</text>
<text x="412.7" y="167.3">E</text>
<text x="4.1" y="204.2">F</text>
<text x="412.7" y="204.2">F</text>
<text x="4.1" y="241">G</text>
<text x="412.6" y="241">G</text>
<text x="341.3" y="264.4">D2585_3LP165 Boosting Com'p</text>
<text x="4" y="277.8">H</text>
<text x="337.5" y="278">E&amp;I SUPPORT INSTALL DWG</text>
<text x="412.6" y="277.8">H</text>
<text x="277.2" y="282.6">SUNBO Family</text>
<text x="16.8" y="292.2">1</text>
<text x="51.4" y="292.3">2</text>
<text x="86.2" y="292.2">3</text>
<text x="120.9" y="292.2">4</text>
<text x="155.8" y="292.2">5</text>
<text x="190.8" y="292.3">6</text>
<text x="225.6" y="292.2">7</text>
<text x="260.4" y="292.2">8</text>
<text x="295.2" y="292.2">9</text>
<text x="329.5" y="292.2">10</text>
<text x="364.5" y="292.2">11</text>
<text x="399.1" y="292.3">12</text>
</g>
<g font-size="2.1">
<text x="398.5" y="277.2">A3</text>
<text x="404.2" y="283.3">0</text>
</g>
<text font-size="1.7" x="277.2" y="279.8">World Best</text>
<g font-size="1.5">
<text x="324.6" y="261.1">PROJECT TITLE</text>
<text x="324.6" y="269.2">DRAWING TITLE</text>
<text x="391.2" y="269.2">SCALE</text>
<text x="239.3" y="274.3">REV.</text>
<text x="240.6" y="270.3">0</text>
<text x="246.7" y="270.3">2025- 04- 25</text>
<text x="248.6" y="274.3">DATE</text>
<text x="259" y="270.3">ISSUED FOR WORKING</text>
<text x="272" y="274.3">NOTE</text>
<text x="293.7" y="270.3">강지혜</text>
<text x="294" y="274.3">DRAWN</text>
<text x="304.9" y="270.3">김영광</text>
<text x="305.9" y="274.3">CHK</text>
<text x="315.2" y="274.3">APP.BY</text>
<text x="315.2" y="270.3">김갑진</text>
<text x="391.1" y="274.9">DWG FORMAT</text>
<text x="391.3" y="280">SHEET</text>
<text x="401.4" y="280">REV.</text>
</g>
</svg>
